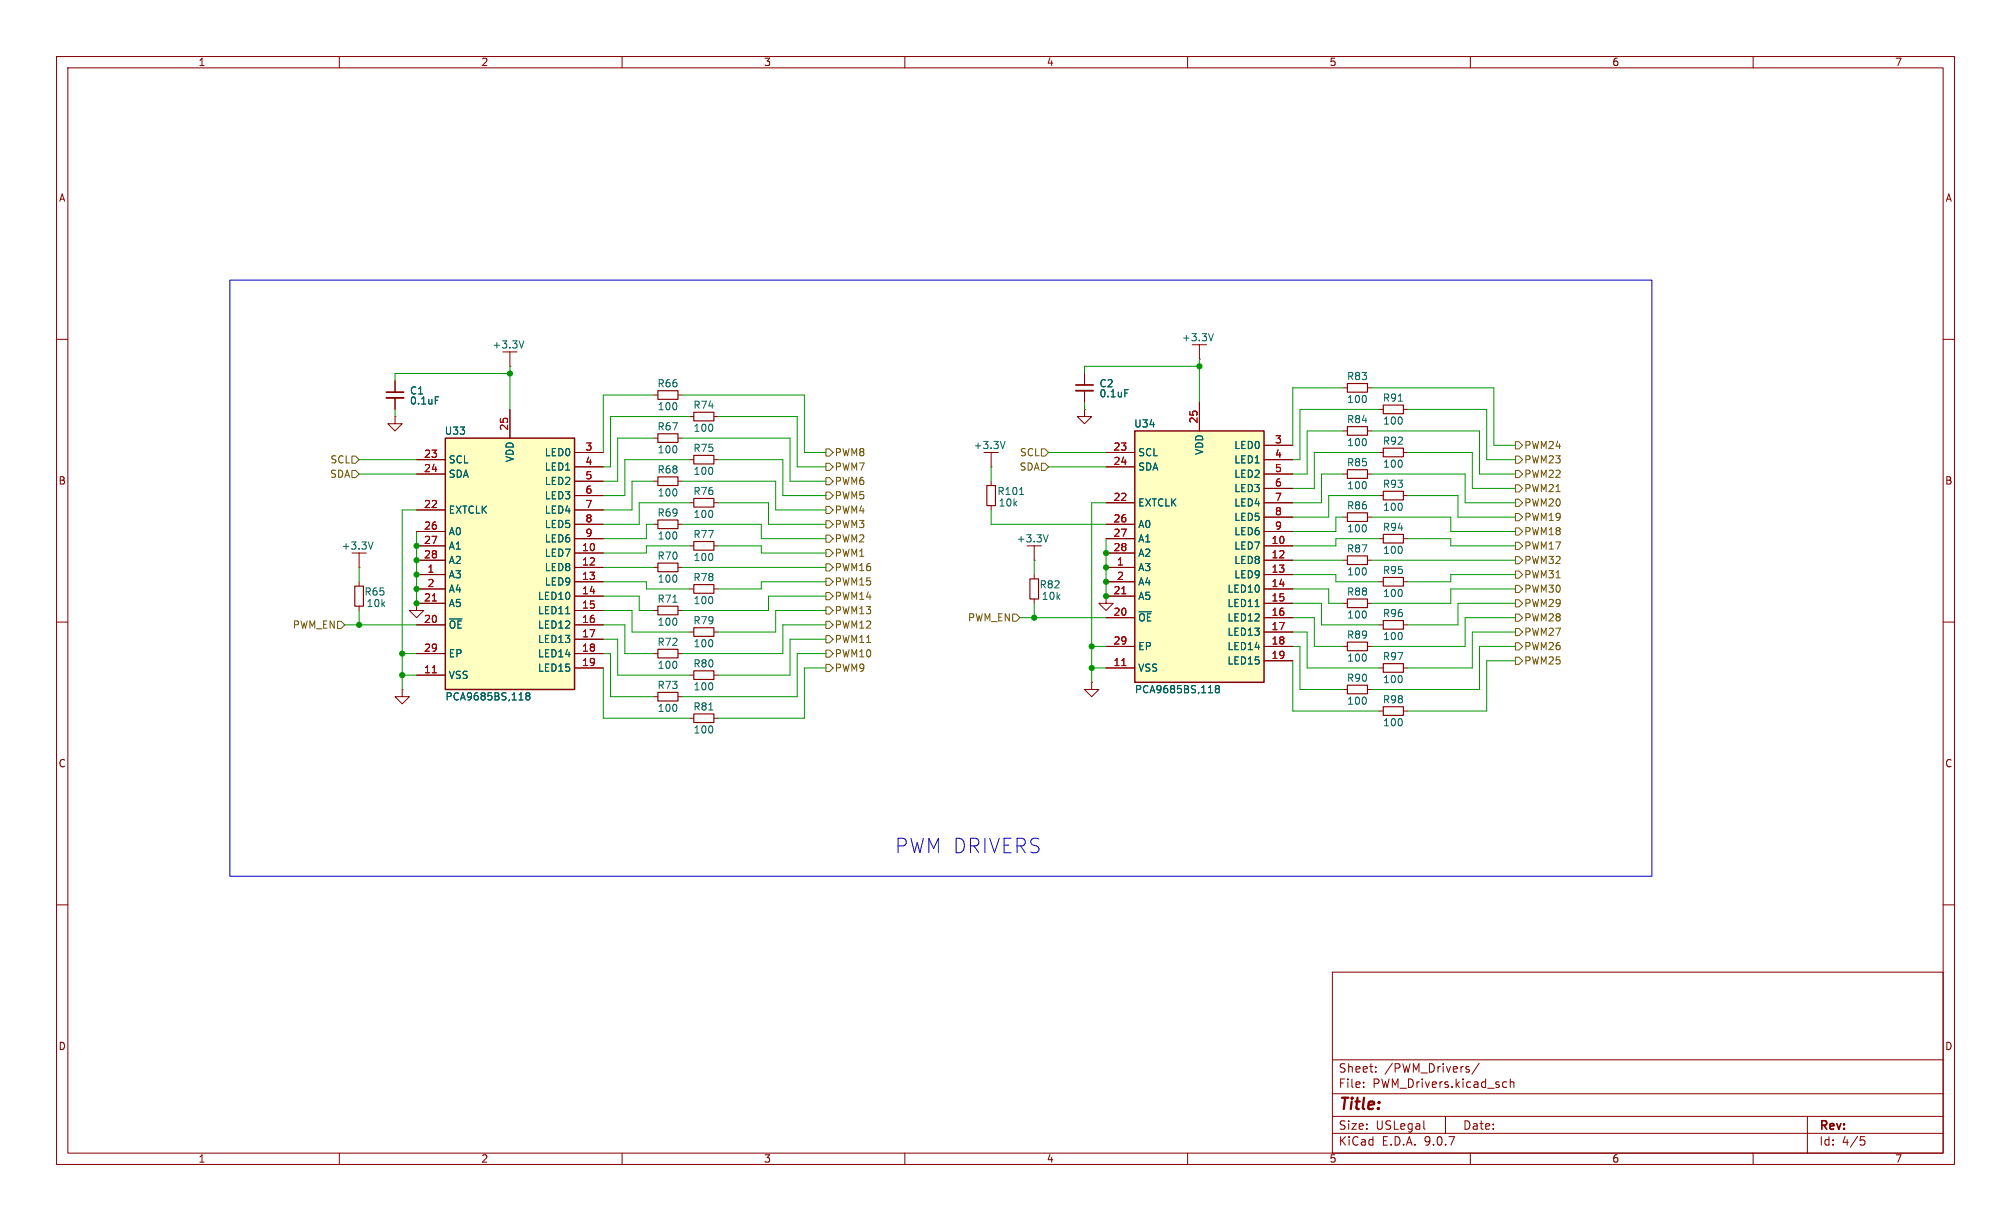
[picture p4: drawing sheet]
<svg xmlns="http://www.w3.org/2000/svg" width="356mm" height="216mm" viewBox="0 0 356 216" stroke-linecap="round" stroke-linejoin="round" font-family="sans-serif">
<g fill="none" stroke="#840000" stroke-width=".18">
<path d="M10 10h335.6v195.9h-335.6zM12 12h331.6v191.9h-331.6zM60 10v2M110 10v2M160 10v2M210 10v2M260 10v2M310 10v2M10 60h2M69.8 73.7v1.2h1.3l-1.3 1.3-1.2-1.3h1.2M69.8 73.7h.1M69.8 67.3v2"/>
<path d="M69.8 70.4v2M237.5 76.2h.8M241.8 76.2h.8M343.6 60h2M63.5 97.8v2.5M121.9 88.9h.8M126.2 88.9h.8M10 110h2M63.5 100.3h.1M73.7 106.7v1.3h1.2l-1.2 1.2-1.3-1.2h1.3M73.7 106.7h.1M115.6 115.6h.7"/>
<path d="M119.9 115.6h.7M121.9 119.4h.8M126.2 119.4h.8M237.5 114.3h.8M241.8 114.3h.8M243.8 110.5h.8M243.8 118.1h.8M248.2 110.5h.7M248.2 118.1h.7M343.6 110h2M71.1 121.9v1.3h1.3l-1.3 1.3-1.3-1.3h1.3M71.1 121.9h.1"/>
<path d="M115.6 123.2h.7M119.9 123.2h.7M237.5 121.9h.8M241.8 121.9h.8M243.8 125.7h.8M248.2 125.7h.7M10 160h2M235.6 171.9h108v32h-108zM343.6 160h2M235.6 197.4h108M235.6 193.4h108M235.6 187.4h108"/>
<path d="M241.1 192.1v.2M241.1 191.4v.1M243.3 189.4v.2M243.3 188.7v.1M251.8 199.6l.2 .1M255.6 197.4v3M259.6 189.1l.2 .2-.2 .3M259.6 188.6l.2 .1M261.6 188l-1.3 1.9M266 191.3l.4 .1M266.4 192.2l-.4 .1M267.1 191.4l.2-.1 .3 .1 .1 .9"/>
<path d="M267.1 190.8v1.5M319.6 197.4v6.5M60 203.9v2M110 203.9v2M160 203.9v2M210 203.9v2M235.6 200.4h108M260 203.9v2M310 203.9v2M329 201h.7M329.1 201.6h.4l.3 .2-.2 .6-.5 .1"/>
</g>
<path d="M238.3 75.4h3.5v1.6h-3.5zM122.7 88.1h3.5v1.6h-3.5zM116.3 114.8h3.6v1.5h-3.6zM122.7 118.6h3.5v1.5h-3.5zM238.3 113.5h3.5v1.6h-3.5zM244.6 109.7h3.6v1.6h-3.6zM244.6 117.3h3.6v1.6h-3.6zM116.3 122.4h3.6v1.6h-3.6zM238.3 121.2h3.5v1.5h-3.5zM244.6 125h3.6v1.5h-3.6z" fill="none" stroke="#840000" stroke-width=".2"/>
<path d="M68.3 69.3h3.1" fill="none" stroke="#840000" stroke-width=".3"/>
<path d="M68.3 70.4h3.1" fill="none" stroke="#840000" stroke-width=".33"/>
<path d="M77 70.2h.6M66 95.8l-.5 1.3" fill="none" stroke="#006464" stroke-width=".18"/>
<path d="M78.7 77.5h22.9v44.4h-22.9z" fill="#ffffc2"/>
<path d="M78.7 77.5h22.9v44.4h-22.9z" fill="none" stroke="#840000" stroke-width=".25"/>
<g fill="none" stroke="#840000" stroke-width=".18">
<path d="M90.2 72.4v5.1M115.6 77.5h.7M115.6 69.9h.7M119.9 77.5h.7M119.9 69.9h.7M121.9 73.7h.8M126.2 73.7h.8M73.7 81.3h5M73.7 83.8h5M73.7 90.2h5M73.7 94h5M73.7 96.5h5"/>
<path d="M73.7 99.1h5M101.6 90.2h5.1M101.6 80h5.1M101.6 82.6h5.1M101.6 85.1h5.1M101.6 87.6h5.1M101.6 92.7h5.1M101.6 95.3h5.1M101.6 97.8h5.1M115.6 85.1h.7M115.6 92.7h.7M119.9 85.1h.7"/>
<path d="M119.9 92.7h.7M121.9 81.3h.8M121.9 96.5h.8M126.2 81.3h.8M126.2 96.5h.8M175.3 82.6h.1M175.3 80v2.6M175.3 85.1v.8M175.3 89.4v.8M63.5 102.9v.7M63.5 107.2v.8M73.7 101.6h5"/>
<path d="M73.7 104.1h5M73.7 106.7h5M73.7 110.5h5M73.7 115.6h5M73.7 119.4h5M101.6 110.5h5.1M101.6 115.6h5.1M101.6 100.3h5.1M101.6 102.9h5.1M101.6 105.4h5.1M101.6 108h5.1M101.6 113h5.1"/>
<path d="M101.6 118.1h5.1M115.6 100.3h.7M115.6 108h.7M119.9 100.3h.7M119.9 108h.7M121.9 104.1h.8M121.9 111.8h.8M126.2 104.1h.8M126.2 111.8h.8"/>
</g>
<path d="M76.4 106.3h.8M76.4 119h.8" fill="none" stroke="#a90000" stroke-width=".18"/>
<path d="M177.7 78l-.4 1.3M180.3 87.4h.7M100 108.5h.7M119 106.5h.7M93.2 123l-.2-.2 .2-.3h.3l.2 .2-.2 .3M93.2 123l-.2 .3v.3l.2 .2 .4-.1 .1-.2v-.2l-.2-.3M93.2 123h.3" fill="none" stroke="#006464" stroke-width=".18"/>
<g fill="none" stroke="#840000" stroke-width=".2">
<path d="M116.3 76.7h3.6v1.5h-3.6zM116.3 69.1h3.6v1.5h-3.6zM122.7 72.9h3.5v1.5h-3.5zM116.3 84.3h3.6v1.6h-3.6zM116.3 99.6h3.6v1.5h-3.6zM116.3 91.9h3.6v1.6h-3.6zM122.7 80.5h3.5v1.5h-3.5zM122.7 95.8h3.5v1.5h-3.5zM174.5 85.9h1.5v3.5h-1.5zM62.7 103.6h1.6v3.6h-1.6zM116.3 107.2h3.6v1.5h-3.6zM122.7 103.4h3.5v1.5h-3.5z"/>
<path d="M122.7 111h3.5v1.5h-3.5z"/>
</g>
<path d="M200.7 76.2h22.8v44.5h-22.8z" fill="#ffffc2"/>
<path d="M200.7 76.2h22.8v44.5h-22.8z" fill="none" stroke="#840000" stroke-width=".25"/>
<g fill="none" stroke="#840000" stroke-width=".18">
<path d="M69.8 67.3v2M69.8 70.4v2M90.2 64.8h.1M90.2 62.2v2.6M90.2 72.4v5.1M191.8 72.4v1.3h1.2l-1.2 1.2-1.3-1.2h1.3M191.8 72.4h.1M191.8 66v2.1M191.8 69.1v2M212.1 63.5h.1M212.1 61v2.5M212.1 71.1v5.1"/>
<path d="M223.5 78.7h5.1M237.5 68.6h.8M241.8 68.6h.8M243.8 72.4h.8M248.2 72.4h.7M73.7 81.3h5M73.7 83.8h5M73.7 94h5M73.7 96.5h5M73.7 99.1h5M73.7 90.2h5M101.6 80h5.1"/>
<path d="M101.6 82.6h5.1M101.6 92.7h5.1M101.6 95.3h5.1M101.6 97.8h5.1M101.6 87.6h5.1M101.6 90.2h5.1M101.6 85.1h5.1M182.9 99.1h.1M182.9 96.5v2.6M195.6 80h5.1M195.6 82.6h5.1M195.6 88.9h5.1"/>
<path d="M195.6 92.7h5.1M195.6 95.3h5.1M195.6 97.8h5.1M223.5 88.9h5.1M223.5 81.3h5.1M223.5 83.8h5.1M223.5 86.4h5.1M223.5 91.4h5.1M223.5 94h5.1M223.5 96.5h5.1M223.5 99.1h5.1M237.5 83.8h.8"/>
<path d="M237.5 91.4h.8M237.5 99.1h.8M241.8 83.8h.8M241.8 91.4h.8M241.8 99.1h.8M243.8 80h.8M243.8 95.3h.8M243.8 87.6h.8M248.2 80h.7M248.2 95.3h.7M248.2 87.6h.7M73.7 106.7h.1"/>
<path d="M73.7 101.6h5M73.7 104.1h5M73.7 106.7h5M73.7 110.5h5M73.7 115.6h5M73.7 119.4h5M101.6 100.3h5.1M101.6 102.9h5.1M101.6 105.4h5.1M101.6 118.1h5.1M101.6 110.5h5.1M101.6 115.6h5.1"/>
<path d="M101.6 108h5.1M101.6 113h5.1M182.9 101.6v.8M182.9 105.9v.8M195.6 105.4v1.3h1.2l-1.2 1.3-1.3-1.3h1.3M195.6 105.4h.1M195.6 100.3h5.1M195.6 102.9h5.1M195.6 105.4h5.1M195.6 109.2h5.1M195.6 114.3h5.1M195.6 118.1h5.1"/>
<path d="M223.5 109.2h5.1M223.5 114.3h5.1M223.5 101.6h5.1M223.5 104.1h5.1M223.5 106.7h5.1M223.5 111.8h5.1M223.5 116.8h5.1M237.5 106.7h.8M241.8 106.7h.8M243.8 102.9h.8M248.2 102.9h.7M121.9 127h.8"/>
<path d="M126.2 127h.8M193 120.7v1.2h1.3l-1.3 1.3-1.2-1.3h1.2M193 120.7h.1"/>
</g>
<path d="M76.4 106.3h.8M76.4 119h.8M198.4 105h.7M198.4 117.7h.7" fill="none" stroke="#a90000" stroke-width=".18"/>
<g fill="none" stroke="#006464" stroke-width=".18">
<path d="M214.6 59l-.5 1.3M77 70.2h.6M92.6 60.3l-.4 1.2M198.9 68.9h.6M247.3 70.9h.7M185.3 94.6l-.4 1.2M100 108.5h.7M221.9 107.3h.8M93.2 123l-.2-.2 .2-.3h.3l.2 .2-.2 .3M93.2 123l-.2 .3v.3l.2 .2 .4-.1 .1-.2v-.2l-.2-.3M93.2 123h.3M125.3 125.5h.8"/>
<path d="M215.1 121.8l-.2-.3 .2-.3h.3l.2 .3-.2 .3M215.1 121.8l-.2 .2 .1 .4 .1 .1 .4-.1 .1-.1v-.3l-.2-.2M215.1 121.8h.3"/>
</g>
<path d="M190.2 68.1h3.1" fill="none" stroke="#840000" stroke-width=".3"/>
<path d="M190.2 69.1h3.1" fill="none" stroke="#840000" stroke-width=".33"/>
<path d="M238.3 67.8h3.5v1.5h-3.5zM244.6 71.6h3.6v1.6h-3.6zM244.6 79.2h3.6v1.6h-3.6zM238.3 90.7h3.5v1.5h-3.5zM238.3 98.3h3.5v1.5h-3.5zM238.3 83.1h3.5v1.5h-3.5zM244.6 94.5h3.6v1.5h-3.6zM244.6 86.9h3.6v1.5h-3.6zM182.1 102.4h1.5v3.5h-1.5zM238.3 105.9h3.5v1.5h-3.5zM244.6 102.1h3.6v1.5h-3.6zM122.7 126.2h3.5v1.6h-3.5z" fill="none" stroke="#840000" stroke-width=".2"/>
<g fill="none" stroke="#725600" stroke-width=".18">
<path d="M146 79.4h.7l.6 .6-.6 .6h-.7zM184.1 79.4h.7l.6 .6-.6 .6h-.7zM268 78.1h.6l.6 .6-.6 .7h-.6zM62.2 80.6h.7l.6 .7-.6 .6h-.7zM62.2 83.2h.7l.6 .6-.6 .7h-.7zM146 84.5h.7l.6 .6-.6 .6h-.7zM146 92.1h.7l.6 .6-.6 .6h-.7zM146 87h.7l.6 .6-.6 .7h-.7zM146 89.5h.7l.6 .7-.6 .6h-.7zM146 94.6h.7l.6 .7-.6 .6h-.7zM146 97.2h.7l.6 .6-.6 .6h-.7zM146 99.7h.7l.6 .6-.6 .7h-.7z"/>
<path d="M146 81.9h.7l.6 .7-.6 .6h-.7zM184.1 81.9h.7l.6 .7-.6 .6h-.7zM268 93.3h.6l.6 .7-.6 .6h-.6zM268 80.6h.6l.6 .7-.6 .6h-.6zM268 88.3h.6l.6 .6-.6 .6h-.6zM268 90.8h.6l.6 .6-.6 .7h-.6zM268 83.2h.6l.6 .6-.6 .7h-.6zM268 85.7h.6l.6 .7-.6 .6h-.6zM268 95.9h.6l.6 .6-.6 .7h-.6zM268 98.4h.6l.6 .7-.6 .6h-.6zM59.7 109.9h.6l.7 .6-.7 .6h-.6zM146 117.5h.7l.6 .6-.6 .6h-.7z"/>
<path d="M146 109.9h.7l.6 .6-.6 .6h-.7zM146 102.2h.7l.6 .7-.6 .6h-.7zM146 114.9h.7l.6 .7-.6 .6h-.7zM146 107.3h.7l.6 .7-.6 .6h-.7zM146 112.4h.7l.6 .6-.6 .7h-.7zM146 104.8h.7l.6 .6-.6 .6h-.7zM179.1 108.6h.6l.6 .6-.6 .7h-.6zM268 113.7h.6l.6 .6-.6 .6h-.6zM268 103.5h.6l.6 .6-.6 .7h-.6zM268 111.1h.6l.6 .7-.6 .6h-.6zM268 116.2h.6l.6 .6-.6 .7h-.6zM268 106h.6l.6 .7-.6 .6h-.6z"/>
<path d="M268 101h.6l.6 .6-.6 .6h-.6zM268 108.6h.6l.6 .6-.6 .7h-.6z"/>
</g>
<g fill="none" stroke="#009600" stroke-width=".18">
<path d="M69.8 72.4v1.3M90.2 64.8v7.6M90.2 66h-20.4v1.3M115.6 69.9h-8.9v10.1M115.6 77.5h-6.4v7.6h-2.5M120.6 77.5h19.1v7.6h6.3M120.6 69.9h21.6v10.1h3.8M121.9 73.7h-14v8.9h-1.2M127 73.7h14v8.9h5M191.8 71.1v1.3M212.1 63.5v7.6M212.1 64.8h-20.3v1.2"/>
<path d="M237.5 76.2h-6.4v7.6h-2.5M237.5 68.6h-8.9v10.1M242.6 76.2h19v7.6h6.4M242.6 68.6h21.6v10.1h3.8M243.8 72.4h-13.9v8.9h-1.3M248.9 72.4h14v8.9h5.1M63.5 83.8h10.2M63.5 81.3h10.2M73.7 90.2h-2.6v31.7M73.7 94v12.7M115.6 85.1h-3.8v5.1h-5.1M115.6 92.7h-1.3v2.6h-7.6"/>
<path d="M120.6 85.1h16.6v5.1h8.8M120.6 92.7h14v2.6h11.4M121.9 81.3h-11.4v6.3h-3.8M121.9 88.9h-8.9v3.8h-6.3M121.9 96.5h-7.6v1.3h-7.6M127 81.3h11.4v6.3h7.6M127 88.9h8.9v3.8h10.1M127 96.5h7.6v1.3h11.4M175.3 90.2v2.5h20.3M175.3 82.6v2.5M182.9 99.1v2.5M185.4 82.6h10.2"/>
<path d="M185.4 80h10.2M195.6 88.9h-2.6v31.8M195.6 95.3v10.1M228.6 99.1h8.9M237.5 83.8h-3.8v5.1h-5.1M237.5 91.4h-1.3v2.6h-7.6M242.6 83.8h16.5v5.1h8.9M242.6 99.1h25.4M242.6 91.4h13.9v2.6h11.5M243.8 87.6h-8.9v3.8h-6.3M243.8 80h-11.4v6.4h-3.8M243.8 95.3h-7.6v1.2h-7.6"/>
<path d="M248.9 87.6h8.9v3.8h10.2M248.9 80h11.4v6.4h7.7M248.9 95.3h7.6v1.2h11.5M61 110.5h12.7M63.5 100.3v2.6M63.5 108v2.5M71.1 119.4h2.6M71.1 115.6h2.6M106.7 102.9h7.6v1.2h7.6M106.7 110.5h3.8v5.1h5.1M106.7 108h5.1v3.8h10.1M106.7 118.1v8.9h15.2"/>
<path d="M106.7 113h2.5v6.4h12.7M106.7 115.6h1.2v7.6h7.7M106.7 100.3h8.9M106.7 105.4h6.3v2.6h2.6M120.6 100.3h25.4M146 113h-6.3v6.4h-12.7M146 108h-8.8v3.8h-10.2M146 110.5h-7.6v5.1h-17.8M146 102.9h-11.4v1.2h-7.6M146 118.1h-3.8v8.9h-15.2M146 115.6h-5v7.6h-20.4M146 105.4h-10.1v2.6h-15.3"/>
<path d="M180.3 109.2h15.3M182.9 106.7v2.5M193 114.3h2.6M193 118.1h2.6M228.6 101.6h7.6v1.3h7.6M228.6 109.2h3.8v5.1h5.1M228.6 114.3h1.3v7.6h7.6M228.6 106.7h5.1v3.8h10.1M228.6 104.1h6.3v2.6h2.6M228.6 111.8h2.5v6.3h12.7M228.6 116.8v8.9h15.2M268 101.6h-11.5v1.3h-7.6"/>
<path d="M268 109.2h-8.9v5.1h-16.5M268 114.3h-6.4v7.6h-19M268 104.1h-11.5v2.6h-13.9M268 106.7h-10.2v3.8h-8.9M268 111.8h-7.7v6.3h-11.4M268 116.8h-5.1v8.9h-14"/>
</g>
<path d="M40.6 49.5h251.5v105.4h-251.5z" fill="none" stroke="#0000c2" stroke-width=".18"/>
<g fill="#009600" stroke="#009600" stroke-width=".18">
<circle cx="63.5" cy="110.5" r=".46"/>
<circle cx="71.1" cy="115.6" r=".46"/>
<circle cx="71.1" cy="119.4" r=".46"/>
<circle cx="73.7" cy="96.5" r=".46"/>
<circle cx="73.7" cy="99.1" r=".46"/>
<circle cx="73.7" cy="106.7" r=".46"/>
<circle cx="73.7" cy="101.6" r=".46"/>
<circle cx="73.7" cy="104.1" r=".46"/>
<circle cx="90.2" cy="66" r=".46"/>
<circle cx="195.6" cy="102.9" r=".46"/>
<circle cx="193" cy="114.3" r=".46"/>
<circle cx="212.1" cy="64.8" r=".46"/>
<circle cx="195.6" cy="100.3" r=".46"/>
<circle cx="193" cy="118.1" r=".46"/>
<circle cx="195.6" cy="105.4" r=".46"/>
<circle cx="195.6" cy="97.8" r=".46"/>
<circle cx="182.9" cy="109.2" r=".46"/>
</g>
<text font-size="3.5" fill="#0000c2" x="158.2" y="151.1">PWM DRIVERS</text>
<text font-size="2.8" fill="#840000" x="236.6" y="196.8">Title:</text>
<g font-size="2.1" fill="#840000">
<text x="236.6" y="189.9">Sheet:</text>
<text x="244.8" y="189.9">/PWM_Drivers/</text>
<text x="236.6" y="192.6">File:</text>
<text x="242.7" y="192.6">PWM_Drivers.kicad_sch</text>
<text x="236.6" y="202.8">KiCad</text>
<text x="236.6" y="200">Size:</text>
<text x="243.3" y="200">USLegal</text>
<text x="244.3" y="202.8">E.D.A.</text>
<text x="251.9" y="202.8">9.0.7</text>
<text x="258.6" y="200">Date:</text>
<text x="321.6" y="200.2">Rev:</text>
<text x="321.6" y="202.8">Id:</text>
<text x="325.7" y="202.8">4/5</text>
</g>
<g font-size="1.8" fill="#840000">
<text x="35" y="11.9">1</text>
<text x="85" y="11.9">2</text>
<text x="135" y="11.9">3</text>
<text x="185" y="11.9">4</text>
<text x="235" y="11.9">5</text>
<text x="285" y="11.9">6</text>
<text x="335" y="11.9">7</text>
<text x="10.3" y="35.9">A</text>
<text x="343.9" y="35.9">A</text>
<text x="10.3" y="85.9">B</text>
<text x="343.9" y="85.9">B</text>
<text x="10.3" y="135.9">C</text>
<text x="343.9" y="135.9">C</text>
<text x="10.3" y="185.9">D</text>
<text x="343.9" y="185.9">D</text>
<text x="35" y="205.8">1</text>
<text x="85" y="205.8">2</text>
<text x="135" y="205.8">3</text>
<text x="185" y="205.8">4</text>
<text x="235" y="205.8">5</text>
<text x="285" y="205.8">6</text>
<text x="335" y="205.8">7</text>
</g>
<g font-size="1.8" fill="#006464">
<text x="87" y="61.8">+3.3V</text>
<text x="208.9" y="60.6">+3.3V</text>
<text x="72.4" y="70">C1</text>
<text x="72.4" y="71.7">0.1uF</text>
<text x="116.2" y="68.7">R66</text>
<text x="194.3" y="68.7">C2</text>
<text x="194.3" y="70.5">0.1uF</text>
<text x="238.1" y="67.4">R83</text>
<text x="238.1" y="71.5">100</text>
<text x="244.4" y="71.2">R91</text>
<text x="78.5" y="77.1">U33</text>
<text x="116.2" y="76.3">R67</text>
<text x="116.2" y="72.7">100</text>
<text x="122.5" y="72.5">R74</text>
<text x="122.5" y="76.6">100</text>
<text x="200.5" y="75.8">U34</text>
<text x="238.1" y="75">R84</text>
<text x="244.5" y="75.3">100</text>
<text x="79.2" y="82.1">SCL</text>
<text x="91" y="81.8" transform="rotate(-90 91 81.8)">VDD</text>
<text x="96.2" y="80.9">LED0</text>
<text x="96.2" y="83.4">LED1</text>
<text x="116.2" y="83.9">R68</text>
<text x="116.2" y="80.4">100</text>
<text x="122.5" y="80.1">R75</text>
<text x="172.1" y="79.6">+3.3V</text>
<text x="201.2" y="80.9">SCL</text>
<text x="201.2" y="83.4">SDA</text>
<text x="213" y="80.5" transform="rotate(-90 213 80.5)">VDD</text>
<text x="218.2" y="79.6">LED0</text>
<text x="218.2" y="82.1">LED1</text>
<text x="238.1" y="82.7">R85</text>
<text x="238.1" y="79.1">100</text>
<text x="244.4" y="78.8">R92</text>
<text x="244.5" y="82.9">100</text>
<text x="79.2" y="84.7">SDA</text>
<text x="96.2" y="86">LED2</text>
<text x="96.2" y="88.5">LED3</text>
<text x="116.2" y="88">100</text>
<text x="122.5" y="87.7">R76</text>
<text x="122.5" y="84.2">100</text>
<text x="176.3" y="87.7">R101</text>
<text x="176.5" y="89.8">10k</text>
<text x="201.2" y="89.8">EXTCLK</text>
<text x="218.2" y="84.7">LED2</text>
<text x="218.2" y="87.2">LED3</text>
<text x="218.2" y="89.8">LED4</text>
<text x="238.1" y="86.7">100</text>
<text x="244.4" y="86.5">R93</text>
<text x="79.2" y="91">EXTCLK</text>
<text x="79.2" y="94.8">A0</text>
<text x="96.2" y="91">LED4</text>
<text x="96.2" y="93.6">LED5</text>
<text x="116.2" y="91.5">R69</text>
<text x="116.2" y="95.6">100</text>
<text x="122.5" y="95.4">R77</text>
<text x="122.5" y="91.8">100</text>
<text x="201.2" y="93.6">A0</text>
<text x="218.2" y="92.3">LED5</text>
<text x="218.2" y="94.8">LED6</text>
<text x="238.1" y="90.3">R86</text>
<text x="238.1" y="94.3">100</text>
<text x="244.4" y="94.1">R94</text>
<text x="244.5" y="90.5">100</text>
<text x="60.3" y="97.4">+3.3V</text>
<text x="79.2" y="97.4">A1</text>
<text x="79.2" y="99.9">A2</text>
<text x="96.2" y="96.1">LED6</text>
<text x="96.2" y="98.7">LED7</text>
<text x="96.2" y="101.2">LED8</text>
<text x="116.2" y="99.2">R70</text>
<text x="122.5" y="99.4">100</text>
<text x="179.7" y="96.1">+3.3V</text>
<text x="201.2" y="96.1">A1</text>
<text x="201.2" y="98.7">A2</text>
<text x="201.2" y="101.2">A3</text>
<text x="218.2" y="97.4">LED7</text>
<text x="218.2" y="99.9">LED8</text>
<text x="238.1" y="97.9">R87</text>
<text x="238.1" y="102">100</text>
<text x="244.4" y="101.7">R95</text>
<text x="244.5" y="98.1">100</text>
<text x="64.3" y="105.5">R65</text>
<text x="64.7" y="107.5">10k</text>
<text x="79.2" y="102.5">A3</text>
<text x="79.2" y="105">A4</text>
<text x="79.2" y="107.5">A5</text>
<text x="95" y="106.3">LED10</text>
<text x="96.2" y="103.7">LED9</text>
<text x="116.2" y="106.8">R71</text>
<text x="116.2" y="103.2">100</text>
<text x="122.5" y="103">R78</text>
<text x="122.5" y="107">100</text>
<text x="183.7" y="104.2">R82</text>
<text x="184.1" y="106.3">10k</text>
<text x="201.2" y="103.7">A4</text>
<text x="201.2" y="106.3">A5</text>
<text x="216.9" y="105">LED10</text>
<text x="216.9" y="107.5">LED11</text>
<text x="218.2" y="102.5">LED9</text>
<text x="238.1" y="105.5">R88</text>
<text x="244.5" y="105.8">100</text>
<text x="79.2" y="111.4">~{OE}</text>
<text x="95" y="108.8">LED11</text>
<text x="95" y="111.4">LED12</text>
<text x="95" y="113.9">LED13</text>
<text x="116.2" y="110.8">100</text>
<text x="122.5" y="110.6">R79</text>
<text x="201.2" y="110.1">~{OE}</text>
<text x="216.9" y="110.1">LED12</text>
<text x="216.9" y="112.6">LED13</text>
<text x="238.1" y="113.1">R89</text>
<text x="238.1" y="109.6">100</text>
<text x="244.4" y="109.3">R96</text>
<text x="244.5" y="113.4">100</text>
<text x="79.2" y="116.4">EP</text>
<text x="95" y="116.4">LED14</text>
<text x="95" y="119">LED15</text>
<text x="116.2" y="114.4">R72</text>
<text x="116.2" y="118.5">100</text>
<text x="122.5" y="118.2">R80</text>
<text x="122.5" y="114.7">100</text>
<text x="201.2" y="115.2">EP</text>
<text x="201.2" y="119">VSS</text>
<text x="216.9" y="115.2">LED14</text>
<text x="216.9" y="117.7">LED15</text>
<text x="238.1" y="117.2">100</text>
<text x="244.4" y="116.9">R97</text>
<text x="78.7" y="124.1">PCA9685BS,118</text>
<text x="79.2" y="120.2">VSS</text>
<text x="116.2" y="122">R73</text>
<text x="122.5" y="125.8">R81</text>
<text x="122.5" y="122.3">100</text>
<text x="200.6" y="122.8">PCA9685BS,118</text>
<text x="238.1" y="120.8">R90</text>
<text x="238.1" y="124.8">100</text>
<text x="244.4" y="124.6">R98</text>
<text x="244.5" y="121">100</text>
<text x="116.2" y="126.1">100</text>
<text x="122.5" y="129.9">100</text>
<text x="244.5" y="128.6">100</text>
</g>
<g font-size="1.8" fill="#a90000">
<text x="89.9" y="76.2" transform="rotate(-90 89.9 76.2)">25</text>
<text x="211.8" y="75" transform="rotate(-90 211.8 75)">25</text>
<text x="74.9" y="81">23</text>
<text x="74.9" y="83.6">24</text>
<text x="103.4" y="79.8">3</text>
<text x="103.4" y="82.3">4</text>
<text x="196.8" y="79.8">23</text>
<text x="196.8" y="82.3">24</text>
<text x="225.4" y="78.5">3</text>
<text x="225.4" y="81">4</text>
<text x="225.4" y="83.6">5</text>
<text x="74.9" y="89.9">22</text>
<text x="103.4" y="84.8">5</text>
<text x="103.4" y="87.4">6</text>
<text x="103.4" y="89.9">7</text>
<text x="196.8" y="88.6">22</text>
<text x="225.4" y="86.1">6</text>
<text x="225.4" y="88.6">7</text>
<text x="74.9" y="93.7">26</text>
<text x="103.4" y="92.5">8</text>
<text x="103.4" y="95">9</text>
<text x="196.8" y="92.5">26</text>
<text x="196.8" y="95">27</text>
<text x="225.4" y="91.2">8</text>
<text x="225.4" y="93.7">9</text>
<text x="74.9" y="96.3">27</text>
<text x="74.9" y="98.8">28</text>
<text x="75.5" y="101.3">1</text>
<text x="102.8" y="97.5">10</text>
<text x="102.8" y="100.1">12</text>
<text x="196.8" y="97.5">28</text>
<text x="197.4" y="100.1">1</text>
<text x="224.7" y="96.3">10</text>
<text x="224.7" y="98.8">12</text>
<text x="224.7" y="101.3">13</text>
<text x="74.9" y="106.4">21</text>
<text x="75.5" y="103.9">2</text>
<text x="102.8" y="102.6">13</text>
<text x="102.8" y="105.2">14</text>
<text x="102.8" y="107.7">15</text>
<text x="196.8" y="105.2">21</text>
<text x="197.4" y="102.6">2</text>
<text x="224.7" y="103.9">14</text>
<text x="224.7" y="106.4">15</text>
<text x="74.9" y="110.2">20</text>
<text x="102.8" y="110.2">16</text>
<text x="102.8" y="112.8">17</text>
<text x="196.8" y="109">20</text>
<text x="224.7" y="109">16</text>
<text x="224.7" y="111.5">17</text>
<text x="74.9" y="115.3">29</text>
<text x="74.9" y="119.1">11</text>
<text x="102.8" y="115.3">18</text>
<text x="102.8" y="117.9">19</text>
<text x="196.8" y="114">29</text>
<text x="196.8" y="117.9">11</text>
<text x="224.7" y="114">18</text>
<text x="224.7" y="116.6">19</text>
</g>
<g font-size="1.8" fill="#725600">
<text x="58.3" y="82.1">SCL</text>
<text x="147.5" y="80.9">PWM8</text>
<text x="147.5" y="83.4">PWM7</text>
<text x="180.2" y="83.4">SDA</text>
<text x="180.2" y="80.9">SCL</text>
<text x="269.4" y="79.6">PWM24</text>
<text x="269.4" y="82.1">PWM23</text>
<text x="58.3" y="84.7">SDA</text>
<text x="147.5" y="86">PWM6</text>
<text x="147.5" y="88.5">PWM5</text>
<text x="269.4" y="89.8">PWM20</text>
<text x="269.4" y="84.7">PWM22</text>
<text x="269.4" y="87.2">PWM21</text>
<text x="147.5" y="93.6">PWM3</text>
<text x="147.5" y="91">PWM4</text>
<text x="269.4" y="94.8">PWM18</text>
<text x="269.4" y="92.3">PWM19</text>
<text x="147.5" y="96.1">PWM2</text>
<text x="147.5" y="98.7">PWM1</text>
<text x="147.5" y="101.2">PWM16</text>
<text x="269.4" y="97.4">PWM17</text>
<text x="269.4" y="99.9">PWM32</text>
<text x="147.5" y="103.7">PWM15</text>
<text x="147.5" y="106.3">PWM14</text>
<text x="269.4" y="105">PWM30</text>
<text x="269.4" y="107.5">PWM29</text>
<text x="269.4" y="102.5">PWM31</text>
<text x="51.7" y="111.4">PWM_EN</text>
<text x="147.5" y="111.4">PWM12</text>
<text x="147.5" y="108.8">PWM13</text>
<text x="147.5" y="113.9">PWM11</text>
<text x="171.1" y="110.1">PWM_EN</text>
<text x="269.4" y="112.6">PWM27</text>
<text x="269.4" y="110.1">PWM28</text>
<text x="147.5" y="119">PWM9</text>
<text x="147.5" y="116.4">PWM10</text>
<text x="269.4" y="115.2">PWM26</text>
<text x="269.4" y="117.7">PWM25</text>
</g>
</svg>
